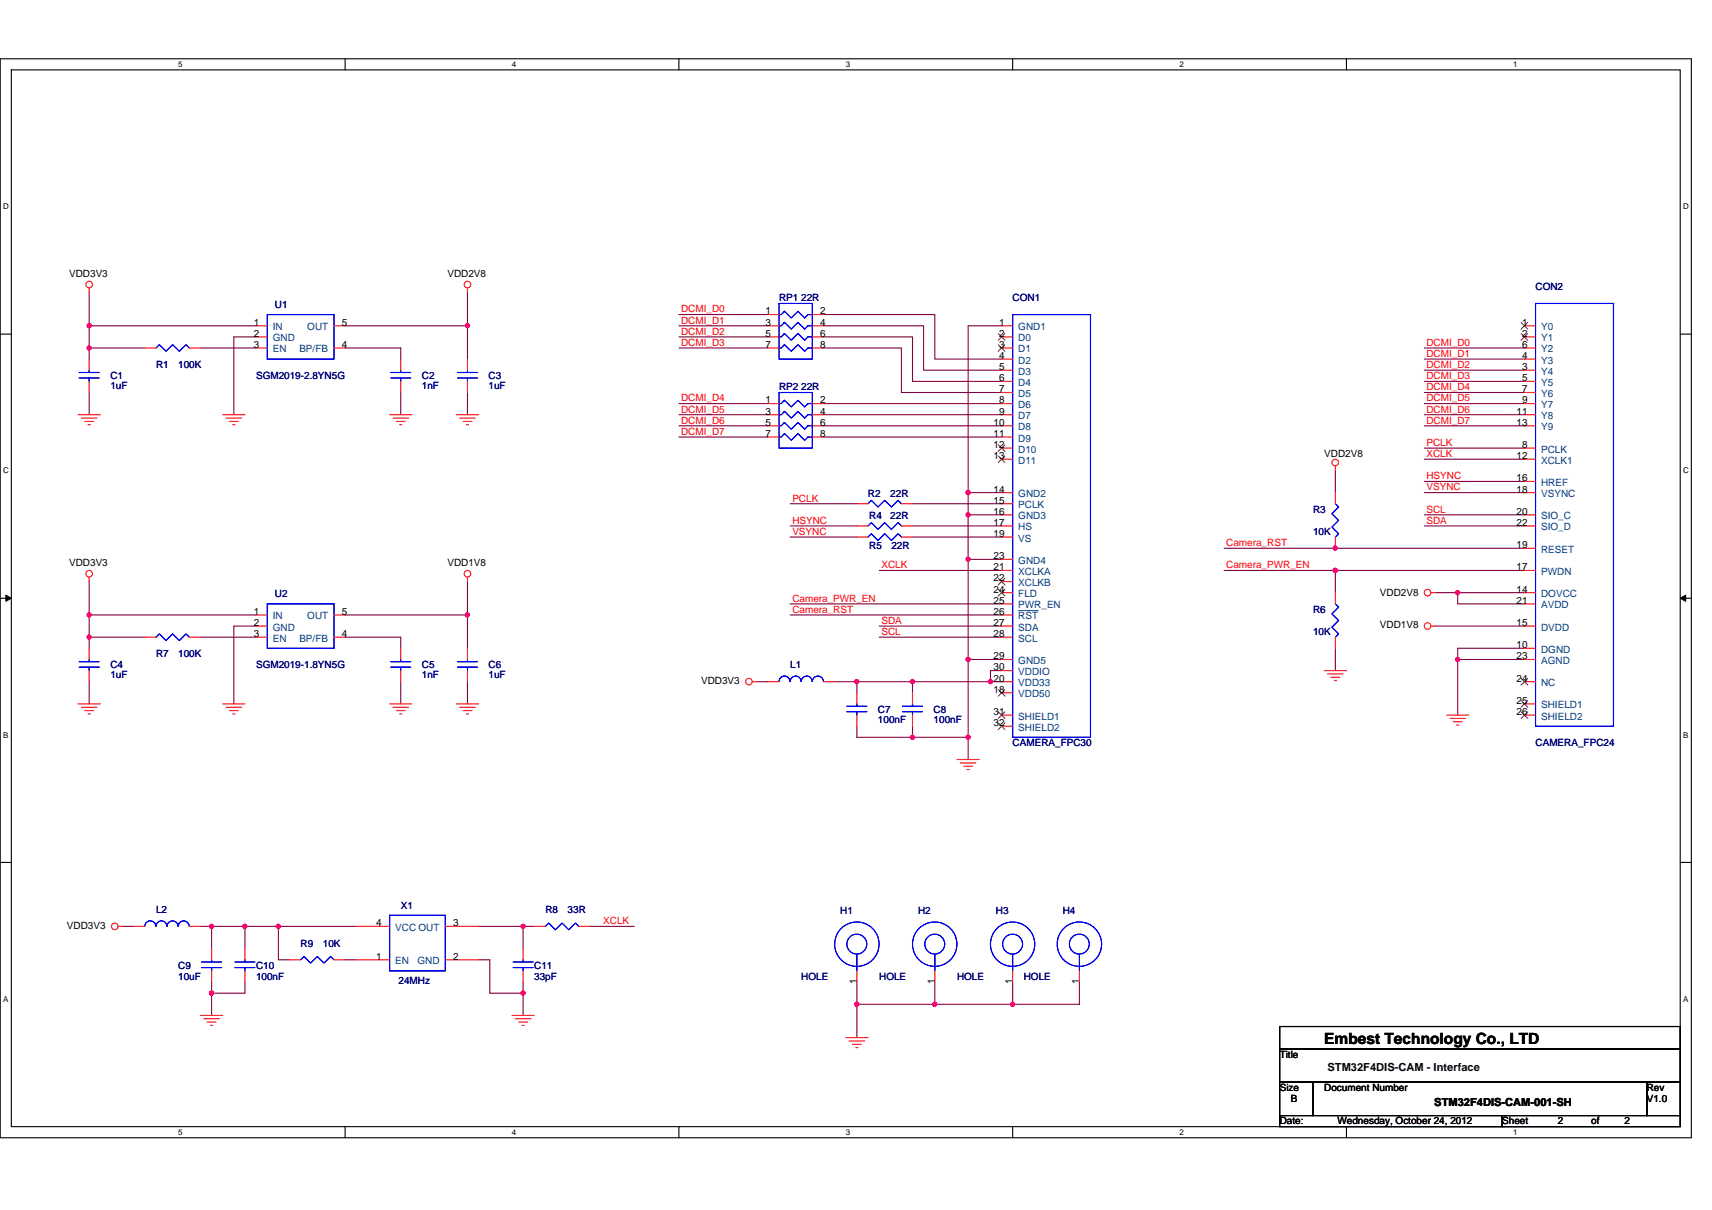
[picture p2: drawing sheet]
<svg xmlns="http://www.w3.org/2000/svg" width="297mm" height="210mm" viewBox="0 0 297 210" stroke-linecap="round" stroke-linejoin="round" font-family="sans-serif">
<path d="M0 10.2h293.5v187.2h-293.5zM2 12.1h289.5v183.4h-289.5z" fill="none" stroke="#000" stroke-width=".19"/>
<g fill="#fff">
<path d="M30.9 10.4h.8v1.6h-.8z"/>
<path d="M30.9 195.7h.8v1.6h-.8z"/>
</g>
<path d="M59.9 10.2v1.9M59.9 195.5v1.9" fill="none" stroke="#000" stroke-width=".19"/>
<g fill="#fff">
<path d="M88.8 10.4h.8v1.6h-.8z"/>
<path d="M88.8 195.7h.8v1.6h-.8z"/>
</g>
<path d="M117.8 10.2v1.9M117.8 195.5v1.9" fill="none" stroke="#000" stroke-width=".19"/>
<g fill="#fff">
<path d="M146.7 10.4h.8v1.6h-.8z"/>
<path d="M146.7 195.7h.8v1.6h-.8z"/>
</g>
<path d="M175.7 10.2v1.9M175.7 195.5v1.9" fill="none" stroke="#000" stroke-width=".19"/>
<g fill="#fff">
<path d="M204.7 10.4h.7v1.6h-.7z"/>
<path d="M204.7 195.7h.7v1.6h-.7z"/>
</g>
<path d="M233.6 10.2v1.9M233.6 195.5v1.9" fill="none" stroke="#000" stroke-width=".19"/>
<g fill="#fff">
<path d="M262.6 10.4h.7v1.6h-.7z"/>
<path d="M262.6 195.7h.7v1.6h-.7z"/>
<path d="M.5 35.1h1v1.5h-1z"/>
<path d="M292 35.1h1v1.5h-1z"/>
<path d="M.5 80.9h1v1.5h-1z"/>
<path d="M292 80.9h1v1.5h-1z"/>
</g>
<path d="M0 58h2M291.5 58h2" fill="none" stroke="#000" stroke-width=".19"/>
<g fill="#fff">
<path d="M.5 126.7h.9v1.6h-.9z"/>
<path d="M292 126.7h.9v1.6h-.9z"/>
</g>
<path d="M0 103.8h2M291.5 103.8h2" fill="none" stroke="#000" stroke-width=".19"/>
<path d="M1 103.3l1 .5-1 .6zM291.5 103.8l1-.5v1.1z" fill="#000" stroke="#000" stroke-width=".17"/>
<g fill="#fff">
<path d="M.5 172.6h.9v1.5h-.9z"/>
<path d="M292 172.6h.9v1.5h-.9z"/>
</g>
<path d="M0 149.7h2M291.5 149.7h2M222 178.1h69.5v3.9h-69.5zM222 182h69.5v5.8h-69.5zM222 187.8h5.8v5.8h-5.8zM222 193.6h38.6v1.9h-38.6zM227.8 187.8h57.9v5.8h-57.9zM260.6 193.6h30.9v1.9h-30.9zM285.7 187.8h5.8v5.8h-5.8z" fill="none" stroke="#000" stroke-width=".19"/>
<g fill="none" stroke="#800040" stroke-width=".19">
<path d="M15.5 56.5h28.9M15.5 56.5v3.9h9.6M15.5 50.7v5.8M44.4 58.5h-3.8v13.5M59.9 56.5h21.2M81.1 50.7v5.8M81.1 56.5v5.8M117.8 54.6h15.4M117.8 56.5h15.4M117.8 58.5h15.4M142.9 54.6h19.3v7.7h11.6M142.9 56.5h17.3v7.7h13.6"/>
<path d="M142.9 58.5h15.4v7.7h15.5M173.8 56.5h-5.8v29M15.5 60.4v1.9M15.5 68.1v3.9M34.8 60.4h9.6M59.9 60.4h9.6v1.9M69.5 68.1v3.9M81.1 68.1v3.9M117.8 70h15.4M117.8 72h15.4M117.8 73.9h15.4M117.8 75.8h15.4"/>
<path d="M117.8 60.4h15.4M142.9 60.4h13.5v7.7h17.4M142.9 70h30.9M142.9 72h30.9M142.9 73.9h30.9M142.9 75.8h30.9M247.1 60.4h17.4M247.1 62.3h17.4M247.1 64.2h17.4M247.1 66.2h17.4M247.1 68.1h17.4M247.1 70h17.4"/>
<path d="M247.1 72h17.4M247.1 73.9h17.4M247.1 77.8h17.4M247.1 79.7h17.4M137.1 91.3h11.6M137.1 93.2h11.6M137.1 87.4h11.6M152.5 99h21.3M158.3 87.4h15.5M158.3 91.3h15.5M158.3 93.2h15.5M168 89.3v7.8"/>
<path d="M168 89.3h5.8M168 85.5v3.8M168 97.1v17.3M168 85.5h5.8M168 97.1h5.8M212.4 95.1h52.1M212.4 99h19.3M231.7 99h32.8M231.7 81.6v3.9M231.7 99v3.8M247.1 83.5h17.4M247.1 85.5h17.4"/>
<path d="M247.1 91.3h17.4M247.1 89.3h17.4M15.5 110.6v1.9M15.5 118.3v3.9M15.5 110.6h9.6M15.5 100.9v5.8M15.5 106.7h28.9M15.5 106.7v3.9M34.8 110.6h9.6M44.4 108.6h-3.8v13.6M59.9 106.7h21.2M59.9 110.6h9.6v1.9"/>
<path d="M69.5 118.3v3.9M81.1 100.9v5.8M81.1 106.7v5.8M81.1 118.3v3.9M131.3 118.3h1.9M137.1 104.8h36.7M137.1 106.7h36.7M144.8 118.3h3.9M148.7 118.3h9.6v1.9M148.7 118.3v1.9M152.5 108.6h21.3M152.5 110.6h21.3"/>
<path d="M158.3 118.3h13.5M168 114.4v13.6M168 114.4h5.8M171.8 118.3h2M173.8 116.4h-2v1.9M231.7 112.5v3.9M249.1 102.8h3.8M249.1 108.6h15.4M252.9 102.8v2h11.6M252.9 114.4h11.6M252.9 102.8h11.6M252.9 114.4v9.7"/>
<path d="M264.5 112.5h-11.6v1.9M148.7 126v2h9.6M158.3 128h9.7M158.3 126v2M168 128v3.8M21.3 160.8h1.9M34.8 160.8h1.9v3.8M36.7 160.8h5.8v3.8M36.7 170.4v2M36.7 172.4v3.8M42.5 170.4v2h-5.8M42.5 160.8h5.8v5.8h1.9"/>
<path d="M48.3 160.8h13.5M59.9 166.6h1.9M83 166.6h2v5.8h5.8M83 160.8h7.8M90.8 172.4v3.8M90.8 170.4v2M90.8 160.8h1.9M90.8 160.8v3.8M102.3 160.8h7.8M148.7 174.3h13.5M148.7 170.4v3.9M148.7 174.3v5.8"/>
<path d="M162.2 170.4v3.9M162.2 174.3h13.5M175.7 170.4v3.9M187.3 170.4v3.9h-11.6"/>
</g>
<g fill="#f0f" stroke="#f0f" stroke-width=".19">
<circle cx="231.7" cy="95.1" r=".38"/>
<circle cx="231.7" cy="99" r=".38"/>
<circle cx="171.8" cy="118.3" r=".38"/>
<circle cx="158.3" cy="118.3" r=".38"/>
<circle cx="148.7" cy="118.3" r=".38"/>
<circle cx="168" cy="85.5" r=".38"/>
<circle cx="168" cy="127.9" r=".38"/>
<circle cx="158.3" cy="127.9" r=".38"/>
<circle cx="168" cy="97.1" r=".38"/>
<circle cx="252.9" cy="114.4" r=".38"/>
<circle cx="168" cy="89.3" r=".38"/>
<circle cx="252.9" cy="102.8" r=".38"/>
<circle cx="15.5" cy="60.4" r=".38"/>
<circle cx="15.5" cy="56.5" r=".38"/>
<circle cx="81.1" cy="56.5" r=".38"/>
<circle cx="15.5" cy="106.7" r=".38"/>
<circle cx="15.5" cy="110.6" r=".38"/>
<circle cx="81.1" cy="106.7" r=".38"/>
<circle cx="168" cy="114.4" r=".38"/>
<circle cx="48.3" cy="160.8" r=".38"/>
<circle cx="42.5" cy="160.8" r=".38"/>
<circle cx="36.7" cy="160.8" r=".38"/>
<circle cx="36.7" cy="172.3" r=".38"/>
<circle cx="90.7" cy="160.8" r=".38"/>
<circle cx="90.7" cy="172.3" r=".38"/>
<circle cx="148.7" cy="174.3" r=".38"/>
<circle cx="175.7" cy="174.3" r=".38"/>
<circle cx="162.2" cy="174.3" r=".38"/>
</g>
<g fill="none" stroke="#f00" stroke-width=".19">
<path d="M15.5 50v.7M44.4 56.5h2M44.4 58.5h2M58 56.5h1.9M81.1 50v.7M133.2 54.6h2M133.2 56.5h2M133.2 58.5h2M140.9 54.6h2M140.9 56.5h2M140.9 58.5h2M173.8 56.5h1.9"/>
<path d="M173.8 58.5h1.9M264.5 56.5h1.9M264.5 58.5h1.9M13.5 72h3.9M14.1 72.6h2.7M14.7 73.1h1.6M15.3 73.7h.4M15.5 62.3v1.9M15.5 66.2v1.9M25.1 60.4h2M32.8 60.4h2M38.6 72h3.9"/>
<path d="M39.2 72.6h2.7M39.8 73.1h1.5M40.4 73.7h.4M44.4 60.4h2M58 60.4h1.9M67.6 72h3.9M68.2 72.6h2.7M68.8 73.1h1.5M69.3 73.7h.4M69.5 62.3v1.9M69.5 66.2v1.9M79.2 72h3.8"/>
<path d="M79.8 72.6h2.7M80.3 73.1h1.6M80.9 73.7h.4M81.1 62.3v1.9M81.1 66.2v1.9M133.2 60.4h2M133.2 70h2M133.2 72h2M133.2 73.9h2M133.2 75.8h2M140.9 60.4h2M140.9 70h2"/>
<path d="M140.9 72h2M140.9 73.9h2M140.9 75.8h2M173.8 60.4h1.9M173.8 62.3h1.9M173.8 64.2h1.9M173.8 66.2h1.9M173.8 68.1h1.9M173.8 70h1.9M173.8 72h1.9M173.8 73.9h1.9M173.8 75.8h1.9"/>
<path d="M173.8 77.8h1.9M173.8 79.7h1.9M264.5 60.4h1.9M264.5 62.3h1.9M264.5 64.2h1.9M264.5 66.2h1.9M264.5 68.1h1.9M264.5 70h1.9M264.5 72h1.9M264.5 73.9h1.9M264.5 77.8h1.9M264.5 79.7h1.9"/>
<path d="M148.7 87.4h1.9M148.7 91.3h1.9M148.7 93.2h1.9M156.4 87.4h1.9M156.4 91.3h1.9M156.4 93.2h1.9M173.8 85.5h1.9M173.8 87.4h1.9M173.8 89.3h1.9M173.8 91.3h1.9M173.8 93.2h1.9M173.8 97.1h1.9"/>
<path d="M173.8 99h1.9M231.7 80.9v.7M231.7 85.5v1.9M231.7 93.2v1.9M264.5 85.5h1.9M264.5 89.3h1.9M264.5 91.3h1.9M264.5 99h1.9M264.5 83.5h1.9M264.5 95.1h1.9M15.5 100.2v.7M15.5 112.5v1.9"/>
<path d="M15.5 116.4v1.9M25.1 110.6h2M32.8 110.6h2M44.4 106.7h2M44.4 108.6h2M44.4 110.6h2M58 106.7h1.9M58 110.6h1.9M69.5 112.5v1.9M69.5 116.4v1.9M81.1 100.2v.7M81.1 112.5v1.9"/>
<path d="M81.1 116.4v1.9M130.5 118.3h.8M133.2 118.3h2M142.9 118.3h1.9M173.8 100.9h1.9M173.8 102.8h1.9M173.8 104.8h1.9M173.8 106.7h1.9M173.8 108.6h1.9M173.8 110.6h1.9M173.8 114.4h1.9M173.8 116.4h1.9"/>
<path d="M173.8 118.3h1.9M229.8 116.4h3.8M230.3 116.9h2.7M230.9 117.5h1.5M231.5 118.1h.4M231.7 102.8v2M231.7 110.6v1.9M248.3 102.8h.8M248.3 108.6h.8M264.5 102.8h1.9M264.5 104.8h1.9M264.5 108.6h1.9"/>
<path d="M264.5 114.4h1.9M264.5 118.3h1.9M264.5 112.5h1.9M13.5 122.2h3.9M14.1 122.7h2.7M14.7 123.3h1.6M15.3 123.9h.4M38.6 122.2h3.9M39.2 122.7h2.7M39.8 123.3h1.5M40.4 123.9h.4M67.6 122.2h3.9"/>
<path d="M68.2 122.7h2.7M68.8 123.3h1.5M69.3 123.9h.4M79.2 122.2h3.8M79.8 122.7h2.7M80.3 123.3h1.6M80.9 123.9h.4M148.7 120.2v2M148.7 124.1v1.9M158.3 120.2v2M158.3 124.1v1.9M166 131.8h3.9"/>
<path d="M166.6 132.4h2.7M167.2 133h1.6M167.8 133.5h.4M173.8 120.2h1.9M173.8 124.1h1.9M173.8 126h1.9M251 124.1h3.8M251.6 124.7h2.7M252.2 125.2h1.5M252.7 125.8h.4M264.5 124.1h1.9M264.5 122.2h1.9"/>
<path d="M20.5 160.8h.8M23.2 160.8h1.9M32.8 160.8h2M34.8 176.2h3.8M35.4 176.8h2.7M35.9 177.4h1.6M36.5 177.9h.4M36.7 164.6v2M36.7 168.5v1.9M42.5 164.6v2M42.5 168.5v1.9M50.2 166.6h2"/>
<path d="M58 166.6h1.9M61.8 160.8h5.8M61.8 166.6h5.8M77.3 160.8h5.7M77.3 166.6h5.7M88.8 176.2h3.9M89.4 176.8h2.7M90 177.4h1.5M90.6 177.9h.3M90.8 164.6v2M90.8 168.5v1.9M92.7 160.8h1.9"/>
<path d="M100.4 160.8h1.9M148.7 168.5v1.9M162.2 168.5v1.9M175.7 168.5v1.9M187.3 168.5v1.9M146.7 180.1h3.9M147.3 180.7h2.7M147.9 181.2h1.6M148.5 181.8h.4"/>
<circle cx="15.5" cy="49.4" r=".57"/>
<circle cx="81.1" cy="49.4" r=".57"/>
<circle cx="15.5" cy="99.6" r=".57"/>
<circle cx="81.1" cy="99.6" r=".57"/>
<circle cx="231.7" cy="80.3" r=".57"/>
<circle cx="129.9" cy="118.3" r=".57"/>
<circle cx="247.7" cy="102.8" r=".57"/>
<circle cx="247.7" cy="108.6" r=".57"/>
<circle cx="19.9" cy="160.8" r=".57"/>
</g>
<g fill="none" stroke="#00f" stroke-width=".19">
<path d="M46.4 54.6h11.6v7.7h-11.6zM135.2 52.7h5.7v9.6h-5.7zM136.1 54l-.2 .2M136.1 55.9l-.2 .2M136.1 57.9l-.2 .2M136.1 59.8l-.2 .2M140.9 56.5h-.7l-.6 .6-1.2-1.2-1.1 1.2-1.2-1.2-.6 .6h-.3M140.9 54.6h-.7l-.6 .6-1.2-1.2-1.1 1.2-1.2-1.2-.6 .6h-.3M140.9 58.5h-.7l-.6 .5-1.2-1.1-1.1 1.1-1.2-1.1-.6 .6h-.3M175.7 54.6h13.5v73.4h-13.5zM266.4 52.7h13.5v73.3h-13.5zM13.7 65.6h3.5"/>
<path d="M13.7 64.6h3.5M15.5 65.6v.6M15.5 64.2v.4M27.1 60.4l.5-.6 1.2 1.2 1.1-1.2 1.2 1.2 1.2-1.2 .5 .6M67.8 65.6h3.5M67.8 64.6h3.5M69.5 64.2v.4M69.5 65.6v.6M79.4 65.6h3.4M79.4 64.6h3.4M81.1 64.2v.4M81.1 65.6v.6"/>
<path d="M135.2 70h.3l.6-.5 1.2 1.1 1.1-1.1 1.2 1.1 .6-.6h.7M135.2 72h.3l.6-.6 1.2 1.2 1.1-1.2 1.2 1.2 .6-.6h.7M135.2 73.9h.3l.6-.6 1.2 1.2 1.1-1.2 1.2 1.2 .6-.6h.7M135.2 75.8h.3l.6-.6 1.2 1.2 1.1-1.2 1.2 1.2 .6-.6h.7M135.2 68.1h5.7v9.7h-5.7zM136.1 69.5l-.2 .2M136.1 71.4l-.2 .2M136.1 73.3l-.2 .2M136.1 75.2l-.2 .2M140.9 60.4h-.7l-.6 .6-1.2-1.2-1.1 1.2-1.2-1.2-.6 .6h-.3M150.6 93.2l.6-.6 1.1 1.2 1.2-1.2 1.2 1.2 1.1-1.2 .6 .6M150.6 91.3l.6-.6 1.1 1.2 1.2-1.2 1.2 1.2 1.1-1.2 .6 .6"/>
<path d="M150.6 87.4l.6-.6 1.1 1.2 1.2-1.2 1.2 1.2 1.1-1.2 .6 .6M231.7 87.4l.6 .6-1.2 1.2 1.2 1.1-1.2 1.2 1.2 1.1-.6 .6M13.7 115.8h3.5M13.7 114.8h3.5M15.5 115.8v.6M15.5 114.4v.4M27.1 110.6l.5-.6 1.2 1.2 1.1-1.2 1.2 1.2 1.2-1.2 .5 .6M46.4 104.8h11.6v7.7h-11.6zM67.8 115.8h3.5M67.8 114.8h3.5M69.5 114.4v.4M69.5 115.8v.6"/>
<path d="M79.4 115.8h3.4M79.4 114.8h3.4M81.1 114.4v.4M81.1 115.8v.6M135.2 118.3a.95 .95 0 0 1 .9-1 .95 .95 0 0 1 1 1M137.1 118.3a.95 .95 0 0 1 .9-1 .95 .95 0 0 1 1 1M139 118.3a.95 .95 0 0 1 1-1 .95 .95 0 0 1 .9 1 .97 .97 0 0 1 1-1 .97 .97 0 0 1 1 1M231.7 104.8l.6 .6-1.2 1.1 1.2 1.2-1.2 1.1 1.2 1.2-.6 .6M146.9 123.5h3.5M146.9 122.6h3.5M148.7 122.2v.4M148.7 123.5v.6"/>
<path d="M156.6 123.5h3.5M156.6 122.6h3.5M158.3 122.2v.4M158.3 123.5v.6M67.6 158.8h9.7v9.7h-9.7zM25.1 160.7a.96 .96 0 0 1 1-.9 .96 .96 0 0 1 .9 .9 .96 .96 0 0 1 1-.9 .96 .96 0 0 1 1 .9 .96 .96 0 0 1 .9-.9 .96 .96 0 0 1 1 .9M30.9 160.7a.95 .95 0 0 1 1-.9 .95 .95 0 0 1 .9 .9M35 167.9h3.5M35 166.9h3.5M36.7 166.6v.3M36.7 167.9v.6M40.8 167.9h3.4"/>
<path d="M40.8 166.9h3.4M42.5 166.6v.3M42.5 167.9v.6M52.2 166.6l.5-.6 1.2 1.1 1.2-1.1 1.1 1.1 1.2-1.1 .6 .6M89 167.9h3.5M89 166.9h3.5M90.8 166.6v.3M90.8 167.9v.6M94.6 160.8l.6-.6 1.2 1.2 1.1-1.2 1.2 1.2 1.1-1.2 .6 .6M148.7 165.6v2.9M162.2 165.6v2.9M175.7 165.6v2.9"/>
<path d="M187.3 165.6v2.9"/>
<circle cx="148.7" cy="163.8" r="1.73"/>
<circle cx="148.7" cy="163.8" r="3.9"/>
<circle cx="162.2" cy="163.8" r="3.9"/>
<circle cx="162.2" cy="163.8" r="1.73"/>
<circle cx="175.7" cy="163.8" r="3.8"/>
<circle cx="175.7" cy="163.8" r="1.73"/>
<circle cx="187.3" cy="163.8" r="1.73"/>
<circle cx="187.3" cy="163.8" r="3.9"/>
</g>
<g fill="none" stroke="#804000" stroke-width=".17">
<path d="M173.2 57.9l1.2 1.2M173.2 59.8l1.2 1.2M174.3 57.9l-1.1 1.2M174.3 59.8l-1.1 1.2M263.9 56l1.2 1.1M263.9 57.9l1.2 1.2M265.1 56l-1.2 1.1M265.1 57.9l-1.2 1.2M173.2 77.2l1.2 1.2M173.2 79.1l1.2 1.2M174.3 77.2l-1.1 1.2M174.3 79.1l-1.1 1.2"/>
<path d="M173.2 100.4l1.2 1.1M173.2 102.3l1.2 1.1M173.2 119.7l1.2 1.1M174.3 100.4l-1.1 1.1M174.3 102.3l-1.1 1.1M174.3 119.7l-1.1 1.1M263.9 117.7l1.2 1.2M265.1 117.7l-1.2 1.2M173.2 123.5l1.2 1.2M173.2 125.5l1.2 1.1M174.3 123.5l-1.1 1.2M174.3 125.5l-1.1 1.1"/>
<path d="M263.9 121.6l1.2 1.1M263.9 123.5l1.2 1.2M265.1 121.6l-1.2 1.1M265.1 123.5l-1.2 1.2"/>
</g>
<path d="M176.7 106h3.4" fill="none" stroke="#004080" stroke-width=".17"/>
<text font-size="2.7" x="229.8" y="181.2">Embest Technology Co., LTD</text>
<g font-size="1.9">
<text x="230.3" y="185.9">STM32F4DIS-CAM - Interface</text>
<text x="248.9" y="191.9">STM32F4DIS-CAM-001-SH</text>
</g>
<g font-size="1.7">
<text x="12" y="48">VDD3V3</text>
<text x="77.6" y="48">VDD2V8</text>
<text x="44" y="56.5">1</text>
<text x="44" y="58.4">2</text>
<text x="59.3" y="56.5">5</text>
<text x="132.8" y="54.6">1</text>
<text x="132.8" y="56.5">3</text>
<text x="132.8" y="58.4">5</text>
<text x="142.3" y="54.6">2</text>
<text x="142.3" y="56.5">4</text>
<text x="142.3" y="58.4">6</text>
<text x="173.4" y="56.5">1</text>
<text x="173.4" y="58.4">2</text>
<text x="264.1" y="56.5">1</text>
<text x="264.1" y="58.4">2</text>
<text x="44" y="60.4">3</text>
<text x="59.3" y="60.4">4</text>
<text x="132.8" y="60.4">7</text>
<text x="142.3" y="60.4">8</text>
<text x="173.4" y="60.4">3</text>
<text x="173.4" y="62.3">4</text>
<text x="173.4" y="64.2">5</text>
<text x="264.1" y="60.4">6</text>
<text x="264.1" y="62.3">4</text>
<text x="264.1" y="64.2">3</text>
<text x="132.8" y="70">1</text>
<text x="132.8" y="71.9">3</text>
<text x="142.3" y="70">2</text>
<text x="142.3" y="71.9">4</text>
<text x="173.4" y="66.2">6</text>
<text x="173.4" y="68.1">7</text>
<text x="173.4" y="70">8</text>
<text x="173.4" y="71.9">9</text>
<text x="263.1" y="71.9">11</text>
<text x="264.1" y="66.2">5</text>
<text x="264.1" y="68.1">7</text>
<text x="264.1" y="70">9</text>
<text x="132.8" y="73.9">5</text>
<text x="132.8" y="75.8">7</text>
<text x="142.3" y="73.9">6</text>
<text x="142.3" y="75.8">8</text>
<text x="172.4" y="73.9">10</text>
<text x="172.4" y="75.8">11</text>
<text x="172.4" y="77.7">12</text>
<text x="263.1" y="73.9">13</text>
<text x="264.1" y="77.7">8</text>
<text x="172.4" y="79.7">13</text>
<text x="229.8" y="79.3">VDD2V8</text>
<text x="263.1" y="79.7">12</text>
<text x="263.1" y="83.5">16</text>
<text x="172.4" y="85.5">14</text>
<text x="172.4" y="87.4">15</text>
<text x="172.4" y="89.3">16</text>
<text x="263.1" y="85.5">18</text>
<text x="263.1" y="89.3">20</text>
<text x="172.4" y="91.2">17</text>
<text x="172.4" y="93.2">19</text>
<text x="263.1" y="95.1">19</text>
<text x="263.1" y="91.2">22</text>
<text x="12" y="98.2">VDD3V3</text>
<text x="77.6" y="98.2">VDD1V8</text>
<text x="172.4" y="97">23</text>
<text x="172.4" y="99">21</text>
<text x="172.4" y="100.9">22</text>
<text x="263.1" y="99">17</text>
<text x="44" y="106.7">1</text>
<text x="59.3" y="106.7">5</text>
<text x="172.4" y="106.7">26</text>
<text x="172.4" y="102.8">24</text>
<text x="172.4" y="104.8">25</text>
<text x="239.4" y="103.4">VDD2V8</text>
<text x="263.1" y="102.8">14</text>
<text x="263.1" y="104.8">21</text>
<text x="44" y="108.6">2</text>
<text x="44" y="110.6">3</text>
<text x="59.3" y="110.6">4</text>
<text x="172.4" y="108.6">27</text>
<text x="172.4" y="110.6">28</text>
<text x="239.4" y="109">VDD1V8</text>
<text x="263.1" y="112.5">10</text>
<text x="263.1" y="108.6">15</text>
<text x="121.6" y="118.7">VDD3V3</text>
<text x="172.4" y="114.4">29</text>
<text x="172.4" y="116.4">30</text>
<text x="172.4" y="118.3">20</text>
<text x="263.1" y="114.4">23</text>
<text x="263.1" y="118.3">24</text>
<text x="172.4" y="120.2">18</text>
<text x="172.4" y="124.1">31</text>
<text x="263.1" y="122.1">25</text>
<text x="263.1" y="124.1">26</text>
<text x="172.4" y="126">32</text>
<text x="11.6" y="161.2">VDD3V3</text>
<text x="65.3" y="160.7">4</text>
<text x="78.6" y="160.7">3</text>
<text x="65.3" y="166.5">1</text>
<text x="78.6" y="166.5">2</text>
<text x="148.7" y="170.8" transform="rotate(-90 148.7 170.8)">1</text>
<text x="162.2" y="170.8" transform="rotate(-90 162.2 170.8)">1</text>
<text x="175.7" y="170.8" transform="rotate(-90 175.7 170.8)">1</text>
<text x="187.3" y="170.8" transform="rotate(-90 187.3 170.8)">1</text>
<text x="222" y="183.6">Title</text>
<text x="222" y="189.3">Size</text>
<text x="224" y="191.3">B</text>
<text x="229.8" y="189.3">Document Number</text>
<text x="285.7" y="189.3">Rev</text>
<text x="285.7" y="191.3">V1.0</text>
<text x="222" y="195.1">Date:</text>
<text x="232.1" y="195.1">Wednesday, October 24, 2012</text>
<text x="260.6" y="195.1">Sheet</text>
<text x="270.3" y="195.1">2</text>
<text x="276.1" y="195.1">of</text>
<text x="281.9" y="195.1">2</text>
</g>
<g font-size="1.7" fill="#000080">
<text x="47.7" y="53.4">U1</text>
<text x="135.2" y="52.3">RP1 22R</text>
<text x="175.7" y="52.3">CON1</text>
<text x="266.4" y="50.4">CON2</text>
<text x="19.2" y="65.8">C1</text>
<text x="27.1" y="63.9">R1</text>
<text x="30.9" y="63.9">100K</text>
<text x="44.4" y="65.8">SGM2019-2.8YN5G</text>
<text x="73.2" y="65.8">C2</text>
<text x="84.8" y="65.8">C3</text>
<text x="19.2" y="67.5">1uF</text>
<text x="73.2" y="67.5">1nF</text>
<text x="84.8" y="67.5">1uF</text>
<text x="135.2" y="67.7">RP2 22R</text>
<text x="150.6" y="86.3">R2</text>
<text x="154.5" y="86.3">22R</text>
<text x="227.8" y="89">R3</text>
<text x="150.8" y="95.3">R5</text>
<text x="150.8" y="90.1">R4</text>
<text x="154.5" y="90.1">22R</text>
<text x="154.7" y="95.3">22R</text>
<text x="227.8" y="92.8">10K</text>
<text x="47.7" y="103.6">U2</text>
<text x="227.8" y="106.3">R6</text>
<text x="227.8" y="110.2">10K</text>
<text x="19.2" y="116">C4</text>
<text x="19.2" y="117.7">1uF</text>
<text x="27.1" y="114">R7</text>
<text x="30.9" y="114">100K</text>
<text x="44.4" y="116">SGM2019-1.8YN5G</text>
<text x="73.2" y="116">C5</text>
<text x="73.2" y="117.7">1nF</text>
<text x="84.8" y="116">C6</text>
<text x="84.8" y="117.7">1uF</text>
<text x="137.1" y="116">L1</text>
<text x="152.3" y="123.7">C7</text>
<text x="152.3" y="125.4">100nF</text>
<text x="162" y="123.7">C8</text>
<text x="162" y="125.4">100nF</text>
<text x="175.7" y="129.5">CAMERA_FPC30</text>
<text x="266.4" y="129.5">CAMERA_FPC24</text>
<text x="27.1" y="158.5">L2</text>
<text x="69.5" y="157.7">X1</text>
<text x="94.6" y="158.5">R8</text>
<text x="98.5" y="158.5">33R</text>
<text x="145.8" y="158.6">H1</text>
<text x="159.3" y="158.6">H2</text>
<text x="172.8" y="158.6">H3</text>
<text x="184.4" y="158.6">H4</text>
<text x="52.2" y="164.3">R9</text>
<text x="56" y="164.3">10K</text>
<text x="30.9" y="168.1">C9</text>
<text x="30.9" y="170">10uF</text>
<text x="44.4" y="168.1">C10</text>
<text x="44.4" y="170">100nF</text>
<text x="69.1" y="170.8">24MHz</text>
<text x="92.7" y="168.1">C11</text>
<text x="92.7" y="170">33pF</text>
<text x="139" y="170">HOLE</text>
<text x="152.5" y="170">HOLE</text>
<text x="166" y="170">HOLE</text>
<text x="177.6" y="170">HOLE</text>
</g>
<g font-size="1.7" fill="#004080">
<text x="47.3" y="57.3">IN</text>
<text x="47.3" y="59.2">GND</text>
<text x="53.3" y="57.3">OUT</text>
<text x="176.7" y="57.3">GND1</text>
<text x="176.7" y="59.2">D0</text>
<text x="267.4" y="57.3">Y0</text>
<text x="267.4" y="59.2">Y1</text>
<text x="47.3" y="61.2">EN</text>
<text x="51.9" y="61.2">BP/FB</text>
<text x="176.7" y="61.2">D1</text>
<text x="176.7" y="63.1">D2</text>
<text x="176.7" y="65">D3</text>
<text x="267.4" y="61.2">Y2</text>
<text x="267.4" y="63.1">Y3</text>
<text x="267.4" y="65">Y4</text>
<text x="176.7" y="67">D4</text>
<text x="176.7" y="68.9">D5</text>
<text x="176.7" y="70.8">D6</text>
<text x="267.4" y="67">Y5</text>
<text x="267.4" y="68.9">Y6</text>
<text x="267.4" y="70.8">Y7</text>
<text x="176.7" y="72.7">D7</text>
<text x="176.7" y="74.7">D8</text>
<text x="176.7" y="76.6">D9</text>
<text x="267.4" y="72.7">Y8</text>
<text x="267.4" y="74.7">Y9</text>
<text x="176.7" y="78.5">D10</text>
<text x="176.7" y="80.5">D11</text>
<text x="267.4" y="78.5">PCLK</text>
<text x="267.4" y="80.5">XCLK1</text>
<text x="176.7" y="86.3">GND2</text>
<text x="176.7" y="88.2">PCLK</text>
<text x="267.4" y="84.3">HREF</text>
<text x="267.4" y="86.3">VSYNC</text>
<text x="176.7" y="90.1">GND3</text>
<text x="176.7" y="92.1">HS</text>
<text x="176.7" y="94">VS</text>
<text x="267.4" y="95.9">RESET</text>
<text x="267.4" y="90.1">SIO_C</text>
<text x="267.4" y="92.1">SIO_D</text>
<text x="176.7" y="97.9">GND4</text>
<text x="176.7" y="99.8">XCLKA</text>
<text x="176.7" y="101.7">XCLKB</text>
<text x="267.4" y="99.8">PWDN</text>
<text x="47.3" y="107.5">IN</text>
<text x="53.3" y="107.5">OUT</text>
<text x="176.7" y="103.6">FLD</text>
<text x="176.7" y="105.6">PWR_EN</text>
<text x="176.7" y="107.5">RST</text>
<text x="267.4" y="103.6">DOVCC</text>
<text x="267.4" y="105.6">AVDD</text>
<text x="47.3" y="109.4">GND</text>
<text x="47.3" y="111.4">EN</text>
<text x="51.9" y="111.4">BP/FB</text>
<text x="176.7" y="109.4">SDA</text>
<text x="176.7" y="111.4">SCL</text>
<text x="267.4" y="113.3">DGND</text>
<text x="267.4" y="109.4">DVDD</text>
<text x="176.7" y="115.2">GND5</text>
<text x="176.7" y="117.2">VDDIO</text>
<text x="176.7" y="119.1">VDD33</text>
<text x="267.4" y="115.2">AGND</text>
<text x="267.4" y="119.1">NC</text>
<text x="176.7" y="121">VDD50</text>
<text x="176.7" y="124.9">SHIELD1</text>
<text x="267.4" y="122.9">SHIELD1</text>
<text x="267.4" y="124.9">SHIELD2</text>
<text x="176.7" y="126.8">SHIELD2</text>
<text x="68.6" y="161.5">VCC OUT</text>
<text x="68.6" y="167.3">EN</text>
<text x="72.4" y="167.3">GND</text>
</g>
<g font-size="1.7" fill="#f00">
<text x="118.2" y="54.2">DCMI_D0</text>
<text x="118.2" y="56.2">DCMI_D1</text>
<text x="118.2" y="58.1">DCMI_D2</text>
<text x="118.2" y="60">DCMI_D3</text>
<text x="247.5" y="60">DCMI_D0</text>
<text x="247.5" y="61.9">DCMI_D1</text>
<text x="247.5" y="63.9">DCMI_D2</text>
<text x="247.5" y="65.8">DCMI_D3</text>
<text x="118.2" y="69.7">DCMI_D4</text>
<text x="118.2" y="71.6">DCMI_D5</text>
<text x="247.5" y="67.7">DCMI_D4</text>
<text x="247.5" y="69.7">DCMI_D5</text>
<text x="247.5" y="71.6">DCMI_D6</text>
<text x="118.2" y="73.5">DCMI_D6</text>
<text x="118.2" y="75.5">DCMI_D7</text>
<text x="247.5" y="73.5">DCMI_D7</text>
<text x="247.5" y="77.4">PCLK</text>
<text x="247.5" y="79.3">XCLK</text>
<text x="247.5" y="83.2">HSYNC</text>
<text x="137.5" y="87">PCLK</text>
<text x="247.5" y="85.1">VSYNC</text>
<text x="247.5" y="89">SCL</text>
<text x="137.5" y="90.9">HSYNC</text>
<text x="137.5" y="92.8">VSYNC</text>
<text x="212.8" y="94.8">Camera_RST</text>
<text x="247.5" y="90.9">SDA</text>
<text x="152.9" y="98.6">XCLK</text>
<text x="212.8" y="98.6">Camera_PWR_EN</text>
<text x="137.5" y="106.3">Camera_RST</text>
<text x="137.5" y="104.4">Camera_PWR_EN</text>
<text x="152.9" y="108.3">SDA</text>
<text x="152.9" y="110.2">SCL</text>
<text x="104.7" y="160.4">XCLK</text>
</g>
<g font-size="1.4">
<text x="30.9" y="11.7">5</text>
<text x="88.8" y="11.7">4</text>
<text x="146.7" y="11.7">3</text>
<text x="204.7" y="11.7">2</text>
<text x="262.6" y="11.7">1</text>
<text x=".5" y="36.3">D</text>
<text x="292" y="36.3">D</text>
<text x=".5" y="82.1">C</text>
<text x="292" y="82.1">C</text>
<text x=".5" y="128">B</text>
<text x="292" y="128">B</text>
<text x=".5" y="173.8">A</text>
<text x="292" y="173.8">A</text>
<text x="30.9" y="197">5</text>
<text x="88.8" y="197">4</text>
<text x="146.7" y="197">3</text>
<text x="204.7" y="197">2</text>
<text x="262.6" y="197">1</text>
</g>
</svg>
